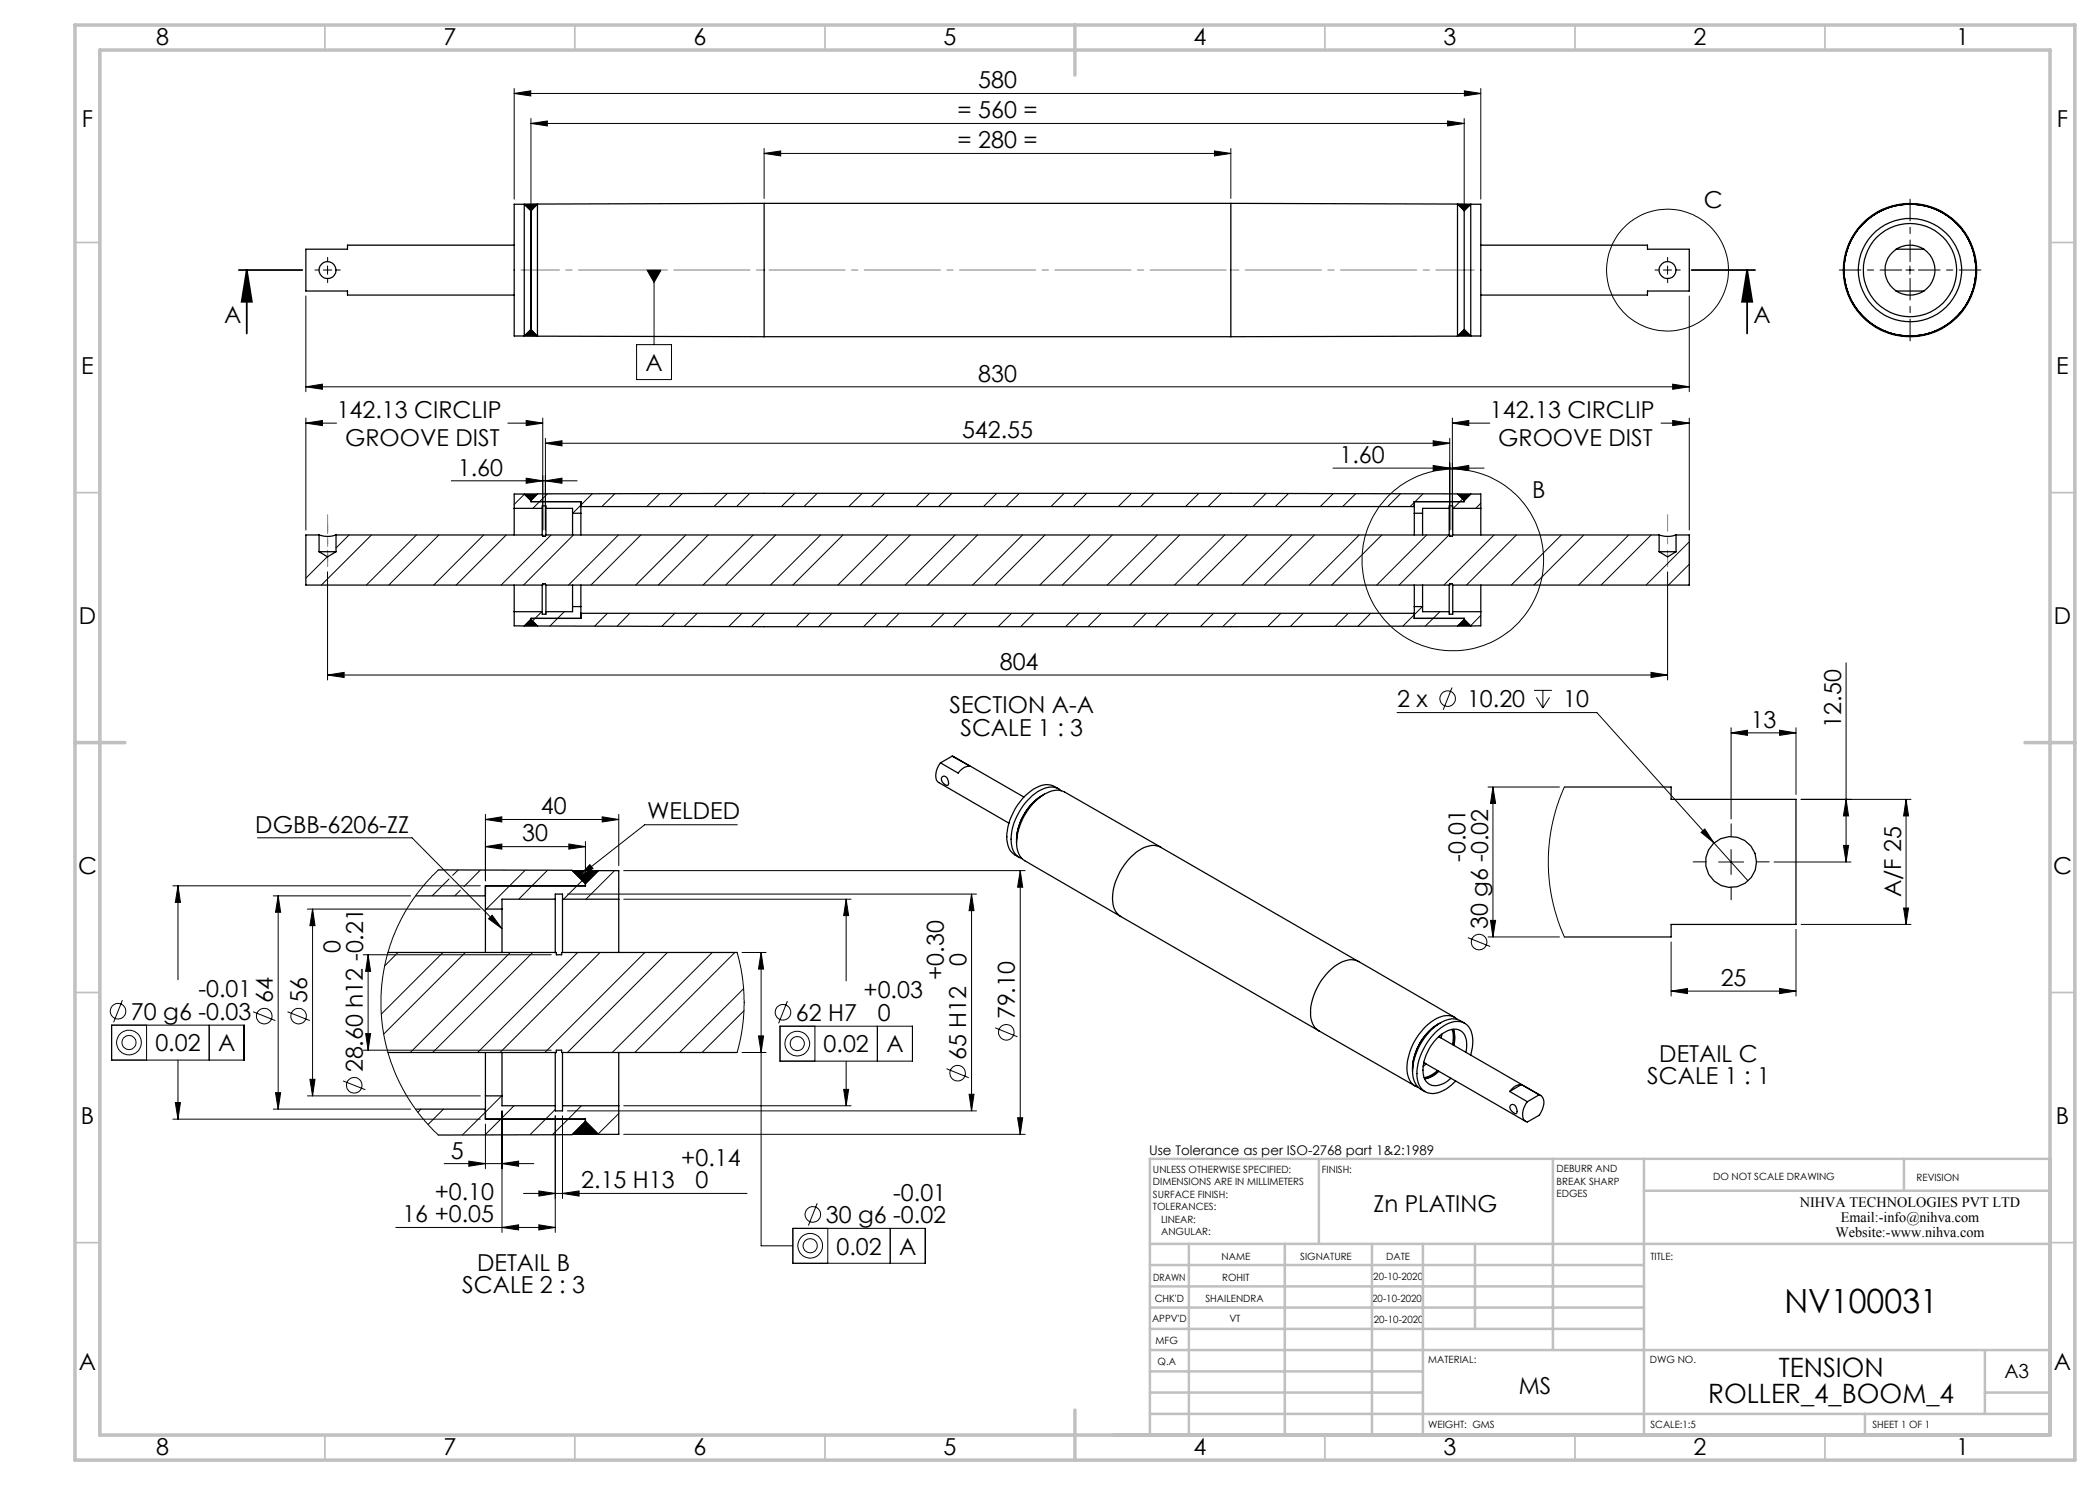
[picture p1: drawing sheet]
<svg xmlns="http://www.w3.org/2000/svg" width="420mm" height="297mm" viewBox="0 0 420 297" stroke-linecap="round" stroke-linejoin="round" font-family="sans-serif">
<g fill="none" stroke="#000" stroke-width=".2">
<path d="M102.8 18.7l3.4-.5v1zM102.8 17.7v22.1M102.8 18.7h193.4M292.9 18.2l3.3 .5-3.3 .5zM296.2 17.7v22.1M106.2 24.7l3.3-.5v1zM106.2 23.7v17.4M106.2 24.7h186.6M152.8 30.7l3.3-.5v1zM152.8 29.7v10M152.8 30.7h93.4M242.9 30.2l3.3 .5-3.3 .5z"/>
<path d="M246.2 29.7v10M289.5 24.2l3.3 .5-3.3 .5zM292.8 23.7v17.4M61.2 59.2v19.1M64.7 54h1.7M65.5 53.2v1.7M104.8 40.8h2.7l-1.3 1.4zM107.5 40.8h-2.7M129.4 54h2.8l-1.4 2.5zM130.8 54v14.9M291.5 40.8h2.6M291.5 40.8h2.6l-1.3 1.4z"/>
<path d="M332.7 54h1.6M333.5 53.2v1.7M337.9 59.2v19.1M381.2 54h1.6M382 53.2v1.7M61.2 77.4l3.3-.6v1.1zM61.2 77.4h276.7M104.8 67.2h2.7M104.8 67.2l1.4-1.3 1.3 1.3zM127.3 68.9h7v7h-7zM291.5 67.2h2.6M292.8 65.9l1.3 1.3h-2.6z"/>
<path d="M334.5 76.8l3.4 .6-3.4 .5zM61.2 84.6l3.3-.5v1zM61.2 83.6v22.4M61.2 84.6h6.1M90.2 96.2h25.2M101.6 84.6h6.9M104.8 98.8h2.7M104.8 98.8h2.7l-1.3 1.3zM104.9 98.8l-2.1 2.1M105.2 95.6l3.3 .6-3.3 .5zM105.2 84.1l3.3 .5-3.3 .5zM108.5 83.6v22.4"/>
<path d="M109.1 96.2l3.3-.6v1.1zM109.1 88.6l3.3-.4v1zM109.1 87.7v18.3M109.1 88.6h180.8M109.5 98.8l-2.9 2.9M118.5 98.7l-4 4M123 98.7l-2.6 2.6M132 98.7l-2.6 2.6M136.5 98.7l-2.7 2.6M145.5 98.7l-2.7 2.6M150 98.7l-2.7 2.6M159 98.7l-2.7 2.6"/>
<path d="M163.4 98.7l-2.6 2.6M172.4 98.7l-2.6 2.6M176.9 98.7l-2.7 2.6M185.9 98.7l-2.7 2.6M190.4 98.7l-2.7 2.6M199.4 98.7l-2.7 2.6M203.9 98.7l-2.7 2.6M212.8 98.7l-2.6 2.6M217.3 98.7l-2.6 2.6M226.3 98.7l-2.6 2.6M230.8 98.7l-2.7 2.6M239.8 98.7l-2.7 2.6"/>
<path d="M244.3 98.7l-2.7 2.6M253.2 98.7l-2.6 2.6M257.7 98.7l-2.6 2.6M266.6 93.6h30.2M266.7 98.7l-2.6 2.6M271.1 98.7l-2.6 2.6M280.1 98.7l-2.6 2.6M284.6 98.8l-2.6 2.5M286.6 88.2l3.3 .4-3.3 .6zM286.6 93.1l3.3 .5-3.3 .5zM289.9 87.7v18.3M290.5 93.6l3.3-.5v1z"/>
<path d="M290.5 84.6l3.3-.5v1zM290.5 83.6v22.4M290.5 84.6h7.5M291.5 98.8h2.6M291.5 98.8h2.6l-1.3 1.3zM292.5 99.8l-1.8 1.9M332.2 84.6h5.7M334.5 84.1l3.4 .5-3.4 .5zM337.9 83.6v22.4M65.5 111.3l-4.3 4.3M65.5 114.4v21.6M69.8 107l-2.6 2.6"/>
<path d="M74.3 107l-10 10M83.3 107l-10 10M87.8 107l-10 10M96.7 107l-10 10M101.2 107l-10 10M110.2 107l-10 10M114.7 107l-10 10M123.7 107l-10 10M128.2 107l-10 10M137.2 107l-10.1 10M141.6 107l-9.9 10M150.6 107l-10 10"/>
<path d="M155.1 107l-10 10M164.1 107l-10 10M168.6 107l-10 10M177.6 107l-10 10M182.1 107l-10.1 10M191 107l-10 10M195.5 107l-10 10M204.5 107l-10 10M209 107l-10 10M218 107l-10 10M222.5 107l-10 10M231.5 107l-10.1 10"/>
<path d="M235.9 107l-9.9 10M244.9 107l-10 10M249.4 107l-10 10M258.4 107l-10 10M262.9 107l-10 10M271.9 107l-10 10M276.4 107l-10.1 10M285.3 107l-10 10M289.8 107l-10 10M296.2 100.6l-1 1.1M298.8 107l-10 10M303.3 107l-10 10"/>
<path d="M312.3 107l-10 10M316.8 107l-10 10M325.8 107l-10.1 10M330.2 107l-10 10M333.5 114.4v21.6M337.9 108.4l-8.7 8.6M337.9 112.9l-4.2 4.1M65.5 135l3.3-.5v1zM65.5 135h268M104.8 125.2h2.7M106.2 123.9l1.3 1.3h-2.7zM108.3 122.3l-1.8 1.9"/>
<path d="M112.9 122.3l-2.9 2.9M121.5 122.7l-2.6 2.5M126 122.7l-2.6 2.6M135 122.7l-2.6 2.6M139.5 122.7l-2.7 2.6M148.4 122.7l-2.6 2.6M152.9 122.7l-2.7 2.6M161.9 122.7l-2.7 2.6M166.4 122.7l-2.7 2.6M175.4 122.7l-2.7 2.6M179.8 122.7l-2.6 2.6M188.8 122.7l-2.6 2.6"/>
<path d="M193.3 122.7l-2.6 2.6M202.3 122.7l-2.7 2.6M206.8 122.7l-2.7 2.6M215.8 122.7l-2.7 2.6M220.3 122.7l-2.7 2.6M229.2 122.7l-2.6 2.6M233.8 122.7l-2.7 2.6M242.7 122.7l-2.6 2.6M247.2 122.7l-2.7 2.6M256.2 122.7l-2.7 2.6M260.7 122.7l-2.6 2.6M269.7 122.7l-2.6 2.6"/>
<path d="M274.1 122.7l-2.5 2.6M284.5 121.3l-3.9 3.9M288 122.3l-3 2.9M290.4 137.5l-1.8 4.5M291.5 125.2h2.6M291.5 125.2l1.3-1.3 1.3 1.3zM296.2 123.1l-2.1 2.1M306.8 138.1h3.6M307.3 139.5l1.3 2.1M308.6 138.1v3.5M309.9 139.5l-1.3 2.1M330.2 134.5l3.3 .5-3.3 .5z"/>
<path d="M369.2 132.6v39.8M279.4 142.5h40l23.4 26.1M297.6 157.4h14.3M298.6 157.4v30M298.6 157.4l.5 3.3h-1zM312.9 157.4l-1.4 3.5-.9 3.1-.7 4-.2 3.1 .1 4.3 .5 3.9 1.3 4.9 1.3 3.2M346.2 146.6l3.3-.6v1.1zM346.2 145.6v18.2M346.2 146.6h13M355.9 146l3.3 .6-3.3 .5zM359.2 145.6v13.3M360.2 159.9h22"/>
<path d="M369.2 159.9l.5 3.3h-1zM381.2 159.9v25M381.2 159.9l.5 3.3h-1zM34.6 177.2h61.5M35.6 177.2l.5 3.3h-1zM35.6 177.2v18.8M51.5 167.6h30.9l18 18.1M54.6 179.2h27.5M55.6 179.2l.5 3.3h-1zM55.6 179.2v42.6M87.7 174l-2.5 2.5-2.1 2.6-1.9 2.9-1.7 3.3-1.4 3.6-1 3.5-.6 3.1-.3 3.5 .1 4.2 .6 4.4 1 3.9 1.3 3.4 1.7 3.6 1.8 2.7 2.2 3 2.8 2.8M89.8 175.8l-3.4 3.4"/>
<path d="M91.6 174l-1.1 1.1M92.1 178l-1.2 1.2M96.1 174l-3.3 3.3M97.1 163.9l3.3-.5v1zM97.1 162.9v13.3M97.1 163.9h26.7M97.1 169.3l3.3-.5v1zM97.1 169.3h20M105 174.1l-7.7 7.7M109.5 174.1l-5.7 5.7M113.5 178.8h81.8M113.8 168.8l3.3 .5-3.3 .5z"/>
<path d="M114.4 174.1h5.3M114.4 174.1h5.3l-2.6 2.6zM116.5 176.1l-3.8 3.7M117.1 168.3v7.5M118 172.9l.6 .8-2.9 1.7zM120.4 163.4l3.4 .5-3.4 .5zM122.9 174.1l-5.7 5.7M123.8 162.9v10.2M124.7 174.1h80.3M124.7 179.8h45.5M147.5 165h-18.6l-13.2 10.4M169.2 179.8l.5 3.3h-1z"/>
<path d="M169.2 179.8v16.4M194.3 178.8l.5 3.3h-1zM194.3 178.8v43.4M204 174.1v52.8M204 174.1l.5 3.3h-1zM340.2 166.5l.8-.7 1.8 2.8zM342.8 168.6l6.8 7.6M343.7 172.4h5M346.2 169.9v5M354.8 172.4h15.4M368.7 169.1h1l-.5 3.3zM61.5 181.8h34.6"/>
<path d="M62.5 181.8v37.4M62.5 181.8l.5 3.3h-1zM72.6 191h37.6M73.6 191l.5 3.3h-1zM73.6 191v19M79.6 190.5l-2.7 2.7M88.6 190.5l-12.3 12.3M93.1 190.5l-16.4 16.3M97.7 183.8l.7-.7 2 2.6zM102.1 190.5l-20 20M106.5 190.5l-20 20M115.5 190.5l-20 20"/>
<path d="M120 190.5l-20 20M129 190.5l-20 20M133.5 190.5l-20 20M142.5 190.5l-20.1 20M147 190.5l-20 20M147.4 190.5l1 4.5 .4 5-.3 5.3-.5 3-.6 2.2M148.4 190.5h4.8M148.7 197.7l-12.8 12.8M152.2 190.5l.5 3.3h-1zM152.2 190.5v58.7h6.4M293.6 187.5l4.4 1.8M297.6 187.4h14.3"/>
<path d="M298.1 184.1h1l-.5 3.3zM334.2 198.2l3.3-.5v1zM334.2 188.4v10.8M334.2 198.2h25M355.9 197.7l3.3 .5-3.3 .5zM359.2 185.9v13.3M360.2 184.9h22M380.7 181.6h1l-.5 3.3zM22.3 205h26.5v7h-26.5zM24.5 200l-1.8 4.5M29.3 205v7M35.6 212v11.8"/>
<path d="M41.8 205v7M50.6 202.3l4.5 1.8M55.1 218.5h1l-.5 3.3zM57.5 202.3l4.4 1.8M61.5 219.2h34.6M62 215.9h1l-.5 3.3zM68.6 216.2l4.5 1.7M72.6 210h37.6M73.1 206.7h1l-.5 3.3zM100.3 219.2l-7.8 7.8M148.4 210.5h4.8M148.8 202.1l-8.4 8.4"/>
<path d="M151.7 207.2h1l-.5 3.3zM156 205.2h26.5v7h-26.5zM157.5 200.2l-1.8 4.5M163 205.2v7M168.7 217.9h1l-.5 3.3zM169.2 212.2v9M175.5 205.2v7M189.3 213.7l4.4 1.8M193.8 218.9h1l-.5 3.3zM199 205.6l4.5 1.8M34.6 223.8h61.5M35.1 220.5h1l-.5 3.3z"/>
<path d="M54.6 221.8h27.5M84.2 221.8l-.6 .7M88.7 221.8l-3.1 3.1M88.8 232.7h18M93.8 232.2l3.3 .5-3.3 .6zM97.1 224.8v8.9M100.4 232.7l3.3-.5v1.1zM100.4 222.2v24.3M102.8 221.2l-5.8 5.8M104.7 238.7h44.7M107.8 238.2l3.3 .5-3.3 .5zM111.1 221.9l-5.1 5"/>
<path d="M111.1 223.2v23.3M112.5 238.7l3.3-.5v1zM112.5 223.2v16.5M113.5 222.2h81.8M114.4 226.9l2.7-2.6 2.6 2.6zM116.3 221.2l-5.8 5.7M119.7 226.9h-5.3M123.8 222.7l-4.2 4.1M124.7 226.9h80.3M124.7 221.2h45.5M203.5 223.6h1l-.5 3.3zM79.2 245.5h31.9"/>
<path d="M100.4 245.5l3.3-.5v1zM107.8 245l3.3 .5-3.3 .5zM158.6 245.7h26.5v7h-26.5zM163.4 240.7l-1.7 4.4M165.6 245.7v7M178 245.7v7"/>
<circle cx="333.5" cy="54" r="12.2"/>
<circle cx="290.5" cy="112" r="18.2"/>
<circle cx="289.5" cy="139.7" r="1.55"/>
<circle cx="295.8" cy="188.4" r="1.56"/>
<circle cx="23.6" cy="202.2" r="1.55"/>
<circle cx="25.8" cy="208.5" r="2.47"/>
<circle cx="25.8" cy="208.5" r="1.4"/>
<circle cx="52.9" cy="203.2" r="1.56"/>
<circle cx="59.7" cy="203.2" r="1.55"/>
<circle cx="70.8" cy="217.1" r="1.56"/>
<circle cx="156.6" cy="202.5" r="1.56"/>
<circle cx="159.4" cy="208.7" r="1.42"/>
<circle cx="159.5" cy="208.7" r="2.47"/>
<circle cx="191.5" cy="214.6" r="1.56"/>
<circle cx="201.3" cy="206.5" r="1.56"/>
<circle cx="162" cy="249.1" r="2.47"/>
<circle cx="162" cy="249.1" r="1.41"/>
<circle cx="162.6" cy="242.9" r="1.55"/>
</g>
<path d="M47.8 54h12.7M49.4 54l1 6.4h-2.1zM49.4 54v12.7M338.3 54h12.7M349.4 54l1 6.4h-2zM349.4 54v12.7" fill="none" stroke="#000" stroke-width=".35"/>
<path d="M63.9 54h-.9M65.5 52.3v-.8M65.5 55.7v.8M67.2 54h.9M331.9 54h-.9M333.5 52.3v-.8M333.5 55.7v.8M335.2 54h.9M341.2 172.4h-2.6M346.2 167.4v-2.6M346.2 177.4v2.6M351.2 172.4h2.6" fill="none" stroke="#000" stroke-width=".2" stroke-dasharray="15.2 1.3 1.3 1.3"/>
<path d="M380.3 54h-12.5M382 52.3v-12.5M382 55.7v12.5M383.7 54h12.5" fill="none" stroke="#000" stroke-width=".2" stroke-dasharray="15.2 1.3 1.3 1.3" stroke-dashoffset="10.9"/>
<path d="M104.2 54h190.7" fill="none" stroke="#808080" stroke-width=".2" stroke-dasharray="15.2 1.3 1.3 1.3" stroke-dashoffset="7.5"/>
<path d="M65.5 105v7.3" fill="none" stroke="#808080" stroke-width=".2" stroke-dasharray="15.2 1.3 1.3 1.3" stroke-dashoffset="13.5"/>
<path d="M65.5 113.3v-10.4M333.5 113.3v-10.4" fill="none" stroke="#808080" stroke-width=".2" stroke-dasharray="15.2 1.3 1.3 1.3" stroke-dashoffset="11.9"/>
<g fill="none" stroke="#c0c0c0" stroke-width=".35">
<path d="M65 5v5M115 5v5M165 5v5M265 5v5M315 5v5M365 5v5M15 48.5h5M410 48.5h5M15 98.5h5M410 98.5h5M15 198.5h5M410 198.5h5"/>
<path d="M15 248.5h5M410 248.5h5M65 287v5M115 287v5M165 287v5M265 287v5M315 287v5M365 287v5"/>
</g>
<g fill="none" stroke="#c0c0c0" stroke-width=".5">
<path d="M263.8 231.8v17M310.6 231.8v38.2M328.8 231.8v55.2M328.8 238.2h81.2M380.8 231.8v6.4M410 231.8h-180v55.2M230 248.8h180M230 257.3h98.8M230 253h98.8M237.8 248.8v38.2M257 248.8v38.2M274.4 248.8v38.2"/>
<path d="M284.6 248.8v38.2M295 248.8v17M230 265.8h98.8M230 261.5h98.8M230 278.5h54.6M230 274.3h54.6M230 270h180M397 278.5h13M397 270v12.8M230 282.8h180M373 282.8v4.2"/>
</g>
<path d="M15 5h400v287h-400zM20 10h390v277h-390zM215 5v10M15 148.5h10M405 148.5h10M215 282v10" fill="none" stroke="#c0c0c0" stroke-width=".7"/>
<g fill="#000">
<path d="M152.8 30.7l3.3-.5v1zM242.9 30.2l3.3 .5-3.3 .5zM106.2 24.7l3.3-.5v1zM289.5 24.2l3.3 .5-3.3 .5zM61.2 77.4l3.3-.6v1.1zM334.5 76.8l3.4 .6-3.4 .5zM102.8 18.7l3.4-.5v1zM292.9 18.2l3.3 .5-3.3 .5zM65.5 135l3.3-.5v1zM330.2 134.5l3.3 .5-3.3 .5zM61.2 84.6l3.3-.5v1zM105.2 84.1l3.3 .5-3.3 .5zM290.5 84.6l3.3-.5v1zM334.5 84.1l3.4 .5-3.4 .5zM152.2 190.5l.5 3.3h-1zM151.7 207.2h1l-.5 3.3zM169.2 179.8l.5 3.3h-1zM168.7 217.9h1l-.5 3.3zM35.6 177.2l.5 3.3h-1zM35.1 220.5h1l-.5 3.3zM97.1 169.3l3.3-.5v1zM113.8 168.8l3.3 .5-3.3 .5zM346.2 146.6l3.3-.6v1.1zM355.9 146l3.3 .6-3.3 .5zM340.2 166.5l2.6 2.1-1.8-2.8z"/>
<path d="M129.4 54l1.4 2.5 1.4-2.5zM104.8 40.8l1.4 1.4 1.3-1.4zM104.8 67.2l1.4-1.3 1.3 1.3zM291.5 40.8l1.3 1.4 1.3-1.4zM292.8 65.9l1.3 1.3h-2.6zM104.8 98.8l1.4 1.3 1.3-1.3zM106.2 123.9l1.3 1.3h-2.7zM291.5 98.8l1.3 1.3 1.3-1.3zM292.8 123.9l1.3 1.3h-2.6zM118 172.9l.6 .8-2.9 1.7zM97.7 183.8l.7-.7 2 2.6zM114.4 174.1l2.7 2.6 2.6-2.6zM114.4 226.9l2.7-2.6 2.6 2.6z"/>
<path d="M349.4 54l1 6.4h-2zM49.4 54l1 6.4h-2.1z"/>
<path d="M109.1 96.2l3.3-.6v1.1zM105.2 95.6l3.3 .6-3.3 .5zM286.6 88.2l3.3 .4-3.3 .6zM109.1 88.6l3.3-.4v1zM290.5 93.6l3.3-.5v1zM286.6 93.1l3.3 .5-3.3 .5zM355.9 197.7l3.3 .5-3.3 .5zM334.2 198.2l3.3-.5v1z"/>
<path d="M55.6 179.2l.5 3.3h-1zM55.1 218.5h1l-.5 3.3zM298.6 157.4l.5 3.3h-1zM298.1 184.1h1l-.5 3.3z"/>
<path d="M97.1 163.9l3.3-.5v1zM120.4 163.4l3.4 .5-3.4 .5z"/>
<path d="M204 174.1l.5 3.3h-1zM203.5 223.6h1l-.5 3.3z"/>
<path d="M62.5 181.8l.5 3.3h-1zM62 215.9h1l-.5 3.3z"/>
<path d="M73.6 191l.5 3.3h-1zM73.1 206.7h1l-.5 3.3z"/>
<path d="M380.7 181.6h1l-.5 3.3zM381.2 159.9l.5 3.3h-1zM368.7 169.1h1l-.5 3.3zM369.2 159.9l.5 3.3h-1z"/>
<path d="M100.4 232.7l3.3-.5v1.1zM93.8 232.2l3.3 .5-3.3 .6zM107.8 245l3.3 .5-3.3 .5zM100.4 245.5l3.3-.5v1z"/>
<path d="M112.5 238.7l3.3-.5v1zM107.8 238.2l3.3 .5-3.3 .5z"/>
<path d="M193.8 218.9h1l-.5 3.3zM194.3 178.8l.5 3.3h-1z"/>
</g>
<g fill="none" stroke="#000" stroke-width=".25">
<path d="M102.8 49h-33.3v.8h-8.3v8.4h8.3v.8h33.3M104.8 40.8v26.4M104.8 40.8h-2v26.4h2M104.8 40.8l1.4 1.4M106.2 42.2v23.7M107.5 40.8v26.4M107.5 40.8l-1.3 1.4M152.8 40.7v26.6M152.8 40.7h93.4M152.8 40.7l-45.3 .1M246.2 40.7v26.6M246.2 40.7l45.3 .1"/>
<path d="M291.5 40.8v26.4M291.5 40.8l1.3 1.4M292.8 42.2v23.7M294.1 40.8v26.4M294.1 40.8h2.1v26.4h-2.1M294.1 40.8l-1.3 1.4M296.2 49h33.3v.8h8.4v8.4h-8.4v.8h-33.3M379.2 49.8a5 5 0 0 0 0 8.4M379.2 58.2a5.1 5.1 0 0 0 5.6 0M379.2 49.8a5.1 5.1 0 0 1 5.6 0M379.2 58.2h5.6M379.2 49.8h5.6"/>
<path d="M384.8 49.8a5 5 0 0 1 0 8.4M106.2 65.9l-1.4 1.3M106.2 65.9l1.3 1.3M107.5 67.2l45.3 .1M152.8 67.3h93.4M291.5 67.2l-45.3 .1M292.8 65.9l1.3 1.3M292.8 65.9l-1.3 1.3M63.8 107a5.2 5.2 0 0 0 3.4 0M63.8 110.3h3.4M63.8 107h-2.6v10h47.3v-.2h.6v.2h180.8v-.2h.6v.2h47.4v-10h-2.7M63.8 107v3.3"/>
<path d="M63.8 110.3l1.7 1.1 1.7-1.1M67.2 107h41.3v.2h.6v-.2h180.8v.2h.6v-.2h41.3M67.2 107v3.3M102.8 101.7v5.3M102.8 117v5.3M102.8 101.7h5.6M106.2 100.1v.2h10v2.4M106.2 100.1l1.3-1.3 45.3-.1 138.7 .1 1.3 1.3M106.2 100.1l-1.4-1.3h-2v2.9M108.4 101.7v5.3M108.4 117v5.3M108.4 101.7v-.5h.8v.5"/>
<path d="M109.2 101.7v5.3M109.2 117v5.3M109.2 101.7h5.3v1M114.5 102.7v4.3M114.5 117v4.3M114.5 102.7h1.7M116.2 102.7v4.3M116.2 117v4.3M116.2 101.3h166.7M282.9 102.7v4.3M282.9 117v4.3M282.9 102.7h1.6"/>
<path d="M284.5 102.7v4.3M284.5 117v4.3M289.8 101.7v5.3M289.8 117v5.3M289.8 101.7v-.5h.7v.5M289.8 101.7h-5.3v1M290.5 101.7v5.3M290.5 117v5.3M290.5 101.7h5.7M292.8 100.1v.2h-9.9v2.4M292.8 100.1l1.3-1.3h2.1v2.9M296.2 101.7v5.3"/>
<path d="M296.2 117v5.3M331.8 107a5.2 5.2 0 0 0 3.4 0M331.8 110.3h3.4M331.8 107v3.3M331.8 110.3l1.7 1.1 1.7-1.1M335.2 107v3.3M102.8 122.3v2.9h2l1.4-1.3M102.8 122.3h5.6M108.4 122.3v.5h.8v-.5M114.5 121.3v1h-5.3M114.5 121.3h1.7M116.2 121.3v2.4h-10v.2"/>
<path d="M116.2 122.7h166.7M282.9 121.3v2.4h9.9v.2l-1.3 1.3-138.7 .1-45.3-.1-1.3-1.3M282.9 121.3h1.6M284.5 121.3v1h5.3M289.8 122.3v.5h.7v-.5M290.5 122.3h5.7M296.2 122.3v2.9h-2.1l-1.3-1.3M188.1 152.6a3.3 3.3 0 0 0-.5 3.8l14.2 8.2M188.4 155.4a.73 .73 0 0 1 .8-.1 .73 .73 0 0 1 .4 .7l.1 .3a.54 .54 0 0 1-.2 .8 1.31 1.31 0 0 1-1.1-1.7zM190.4 151.2l3.6 2a2.74 2.74 0 0 0-2.4 1.4l-3.5-2M190.4 151.2l14.4 8.2M190.4 151.2l-2.3 1.4"/>
<path d="M208.4 159.2a11.3 11.3 0 0 0-5.1 8.6M208.4 159.2a11.2 11.2 0 0 0-5.1 8.6M208.9 158.8l-.5 .4M211.7 157.8a4 4 0 0 0-5 0 12.2 12.2 0 0 0-5.3 10.2 3.8 3.8 0 0 0 2.4 3.5M212.3 158.1a3.4 3.4 0 0 0-4.2-.1 12.1 12.1 0 0 0-5.9 10.4 3.4 3.4 0 0 0 2.2 3.3M312.9 157.4h21.3v2.5h25v25h-25v2.5h-21.3M83.1 179.2h14M87.7 174l26.7 .1 2.7 2.6M111.1 179.8v10.7M111.1 179.8h-10.7v2M111.1 179.8v-1h1.4v1M112.5 179.8v10.7"/>
<path d="M112.5 179.8h11.3M117.1 176.7v.5h-20v4.6M117.1 176.7l2.6-2.6h4.1v5.7M123.8 179.8v10.7M203.3 168.5a4.1 4.1 0 0 0 1.7 3.7l19.2 11.1M203.3 168.5a12.1 12.1 0 0 1 6.4-10.1l1.5-.4h.5l1.2 .4 19.3 11M203.3 167.8v.7M232.2 169.5a4 4 0 0 0-4.4 .6 12.2 12.2 0 0 0-5.2 10.7l.5 1.4 1.1 1.1M232.2 169.5l39.5 22.8M77.6 190.5h33.7v.5h1v-.5h35.1M97.1 181.8v8.7M97.1 181.8h3.3"/>
<path d="M100.4 181.8v8.7M224.2 183.3l39.6 22.9M77.6 210.5h33.7v-.5h1v.5h35.1M97.1 210.5v8.7M97.1 219.2v4.6h20v.5M97.1 219.2h3.3M100.4 210.5v8.7M100.4 219.2v2h10.7M111.1 210.5v10.7M112.5 210.5v10.7M123.8 210.5v10.7M263.8 206.2l19.2 11"/>
<path d="M282.5 214.2a4 4 0 0 0 2.5 4.1M284.8 212.4l20.4 11.9M284.8 212.5l.1 .1M284.9 212.6l-.2 .1M285.2 212.8l-.6 .5M287.5 214.1l-1.1 .8-1.6 .6M287.7 214.2l-1.4 1.1-1 .4M287.7 204.8a10.9 10.9 0 0 0-5.2 9.5M287.7 207.4l20.5 11.7M287.8 214.3l-1.6 1.1-1.3 .4M287.8 207.4h.1M287.9 207.2v.2"/>
<path d="M288.1 204.5a10.9 10.9 0 0 0-5.6 9.1M288.4 206.8l-.2 .8M290.4 205.9l.3 1.2-.2 1.8M290.7 205.8a5.3 5.3 0 0 1 .1 3.3M290.8 206.2l.1 1.7-.2 1.1M291 203.5l-19.2-11.2a4 4 0 0 0-4.4 .7 12.1 12.1 0 0 0-5.2 10.7l.5 1.4 1.1 1.1M291.5 203.9a3.4 3.4 0 0 0-4.2-.2 11.9 11.9 0 0 0-5.8 11.1 3.1 3.1 0 0 0 2.2 2.7M292.9 204.6a4 4 0 0 0-5 .1 12.3 12.3 0 0 0-5.4 9.5M293.2 210.5a4.3 4.3 0 0 0-.9-4.2 3.1 3.1 0 0 0-3.7 .4 9.4 9.4 0 0 0-3.9 8.3 2.49 2.49 0 0 0 3.9 1.7l1.6-1.1M294.1 211a6.7 6.7 0 0 0-.4-5.7 3.4 3.4 0 0 0-4.5-.4 12.2 12.2 0 0 0-5.8 10.4 3.2 3.2 0 0 0 4.8 3l1-.5 1.9-1.6M301.9 218.3l3.6 2M304.3 216.9a2.74 2.74 0 0 0-2.4 1.4"/>
<path d="M304.3 216.9l3.5 2.1M304.3 216.9l-2.4 1.4M307.8 219a1.73 1.73 0 0 1 .8 2.3l-.8 1.8-2.3 1.3a1.65 1.65 0 0 1-.9-2.3l.9-1.8M307.8 219l-2.3 1.3M83.1 221.8h14M111.1 221.2v1h1.4v-1M112.5 221.2h11.3M117.1 224.3l-2.7 2.6-26.7 .1M123.8 221.2v5.7h-4.1l-2.6-2.6M302.1 221.1a.73 .73 0 0 1 .8-.1 .73 .73 0 0 1 .4 .6l.1 .4a.57 .57 0 0 1-.2 .7 1.37 1.37 0 0 1-1.1-1.6z"/>
<circle cx="65.5" cy="54" r="1.69"/>
<circle cx="333.5" cy="54" r="1.69"/>
<circle cx="382" cy="54" r="13.2"/>
<circle cx="382" cy="54" r="13.3"/>
<circle cx="382" cy="54" r="10.3"/>
<circle cx="382" cy="54" r="9.3"/>
<circle cx="346.2" cy="172.4" r="5.1"/>
</g>
<text font-size="6.7" x="356.9" y="262.6">NV100031</text>
<g font-size="5.3">
<text x="355.7" y="275.4">TENSION</text>
<text x="341.6" y="280.6">ROLLER_4_BOOM_4</text>
</g>
<g font-size="4.7">
<text x="31.2" y="9">8</text>
<text x="88.7" y="9">7</text>
<text x="138.7" y="9">6</text>
<text x="188.7" y="9">5</text>
<text x="238.7" y="9">4</text>
<text x="288.7" y="9">3</text>
<text x="338.7" y="9">2</text>
<text x="391.2" y="9">1</text>
<text x="195.6" y="17.7">580</text>
<text x="191.5" y="23.7">= 560 =</text>
<text x="16.4" y="25.5">F</text>
<text x="191.5" y="29.7">= 280 =</text>
<text x="411.4" y="25.5">F</text>
<text x="340.7" y="41.7">C</text>
<text x="44.8" y="64.6">A</text>
<text x="350.7" y="64.6">A</text>
<text x="16.3" y="74.7">E</text>
<text x="129.1" y="74.2">A</text>
<text x="195.6" y="76.3">830</text>
<text x="411.3" y="74.7">E</text>
<text x="67.3" y="83.6">142.13 CIRCLIP</text>
<text x="298" y="83.6">142.13 CIRCLIP</text>
<text x="69" y="89.1">GROOVE DIST</text>
<text x="192.4" y="87.6">542.55</text>
<text x="299.6" y="89.1">GROOVE DIST</text>
<text x="91.6" y="95.1">1.60</text>
<text x="267.9" y="92.6">1.60</text>
<text x="306.4" y="99.7">B</text>
<text x="15.8" y="124.7">D</text>
<text x="410.8" y="124.7">D</text>
<text x="200" y="134">804</text>
<text x="189.9" y="142.7">SECTION A-A</text>
<text x="279.4" y="141.4">2 x</text>
<text x="293.4" y="141.4">10.20</text>
<text x="312.6" y="141.4">10</text>
<text x="192.1" y="147.2">SCALE 1 : 3</text>
<text x="350.1" y="145.5">13</text>
<text x="368.2" y="145.5" transform="rotate(-90 368.2 145.5)">12.50</text>
<text x="51.1" y="166.5">DGBB-6206-ZZ</text>
<text x="108.2" y="162.9">40</text>
<text x="129.4" y="163.9">WELDED</text>
<text x="104.4" y="168.3">30</text>
<text x="293.1" y="172.3" transform="rotate(-90 293.1 172.3)">-0.01</text>
<text x="15.6" y="174.7">C</text>
<text x="380.2" y="179.5" transform="rotate(-90 380.2 179.5)">A/F 25</text>
<text x="410.6" y="174.7">C</text>
<text x="297.6" y="185.8" transform="rotate(-90 297.6 185.8)">30 g6 -0.02</text>
<text x="68.1" y="190.7" transform="rotate(-90 68.1 190.7)">0</text>
<text x="188.8" y="195.9" transform="rotate(-90 188.8 195.9)">+0.30</text>
<text x="193.3" y="193.1" transform="rotate(-90 193.3 193.1)">0</text>
<text x="344.1" y="197.2">25</text>
<text x="26.2" y="203.9">70 g6 -0.03</text>
<text x="39.7" y="199.5">-0.01</text>
<text x="54.6" y="200.6" transform="rotate(-90 54.6 200.6)">64</text>
<text x="61.4" y="200.6" transform="rotate(-90 61.4 200.6)">56</text>
<text x="172.7" y="199.7">+0.03</text>
<text x="203" y="203.9" transform="rotate(-90 203 203.9)">79.10</text>
<text x="159.2" y="204.2">62 H7</text>
<text x="175.5" y="204.2">0</text>
<text x="31.1" y="210.3">0.02</text>
<text x="43.6" y="210.3">A</text>
<text x="72.6" y="214.5" transform="rotate(-90 72.6 214.5)">28.60 h12 -0.21</text>
<text x="164.7" y="210.5">0.02</text>
<text x="177.3" y="210.5">A</text>
<text x="193.3" y="212.1" transform="rotate(-90 193.3 212.1)">65 H12</text>
<text x="331.9" y="212.4">DETAIL C</text>
<text x="329.4" y="216.9">SCALE 1 : 1</text>
<text x="16.2" y="224.7">B</text>
<text x="411.2" y="224.7">B</text>
<text x="90.1" y="231.7">5</text>
<text x="136.3" y="233.1">+0.14</text>
<text x="86.9" y="239.9">+0.10</text>
<text x="116.3" y="237.6">2.15 H13</text>
<text x="139.1" y="237.7">0</text>
<text x="80.5" y="244.4">16 +0.05</text>
<text x="165.2" y="244.6">30 g6 -0.02</text>
<text x="178.6" y="240.1">-0.01</text>
<text x="274.7" y="242.4">Zn PLATING</text>
<text x="167.3" y="250.9">0.02</text>
<text x="179.9" y="250.9">A</text>
<text x="95.4" y="254.1">DETAIL B</text>
<text x="92.4" y="258.6">SCALE 2 : 3</text>
<text x="15.8" y="274">A</text>
<text x="410.8" y="274">A</text>
<text x="303.7" y="278.9">MS</text>
<text x="31.2" y="291">8</text>
<text x="88.7" y="291">7</text>
<text x="138.7" y="291">6</text>
<text x="188.7" y="291">5</text>
<text x="238.7" y="291">4</text>
<text x="288.7" y="291">3</text>
<text x="338.7" y="291">2</text>
<text x="391.2" y="291">1</text>
</g>
<text font-size="3.9" x="400.9" y="275.5">A3</text>
<g font-size="2.9">
<text x="360" y="241.3">NIHVA TECHNOLOGIES PVT LTD</text>
<text x="368.2" y="244.3">Email:-info@nihva.com</text>
<text x="367.1" y="247.3">Website:-www.nihva.com</text>
</g>
<text font-size="2.7" x="229.8" y="231.1">Use Tolerance as per ISO-2768 part 1&amp;2:1989</text>
<g font-size="2">
<text x="230.6" y="234.6">UNLESS OTHERWISE SPECIFIED:</text>
<text x="230.6" y="237.1">DIMENSIONS ARE IN MILLIMETERS</text>
<text x="230.6" y="239.6">SURFACE FINISH:</text>
<text x="264.4" y="234.6">FINISH:</text>
<text x="311.3" y="234.5">DEBURR AND</text>
<text x="311.3" y="237">BREAK SHARP</text>
<text x="311.3" y="239.5">EDGES</text>
<text x="342.6" y="236">DO NOT SCALE DRAWING</text>
<text x="383.3" y="236.2">REVISION</text>
<text x="230.6" y="242.1">TOLERANCES:</text>
<text x="232.2" y="244.6">LINEAR:</text>
<text x="232.2" y="247.1">ANGULAR:</text>
<text x="244.3" y="252">NAME</text>
<text x="260" y="251.9">SIGNATURE</text>
<text x="277.2" y="251.9">DATE</text>
<text x="330.1" y="251.9">TITLE:</text>
<text x="230.6" y="256.1">DRAWN</text>
<text x="244.4" y="256.1">ROHIT</text>
<text x="274.7" y="255.9">20-10-2020</text>
<text x="230.9" y="260.3">CHK'D</text>
<text x="241.1" y="260.3">SHAILENDRA</text>
<text x="274.4" y="260.3">20-10-2020</text>
<text x="230.4" y="264.4">APPV'D</text>
<text x="231.1" y="268.8">MFG</text>
<text x="245.9" y="264.4">VT</text>
<text x="274.8" y="264.6">20-10-2020</text>
<text x="231.5" y="273">Q.A</text>
<text x="285.6" y="272.5">MATERIAL:</text>
<text x="330" y="272.5">DWG NO.</text>
<text x="285.6" y="285.5">WEIGHT: GMS</text>
<text x="330.1" y="285.6">SCALE:1:5</text>
<text x="374.5" y="285.6">SHEET 1 OF 1</text>
</g>
</svg>
